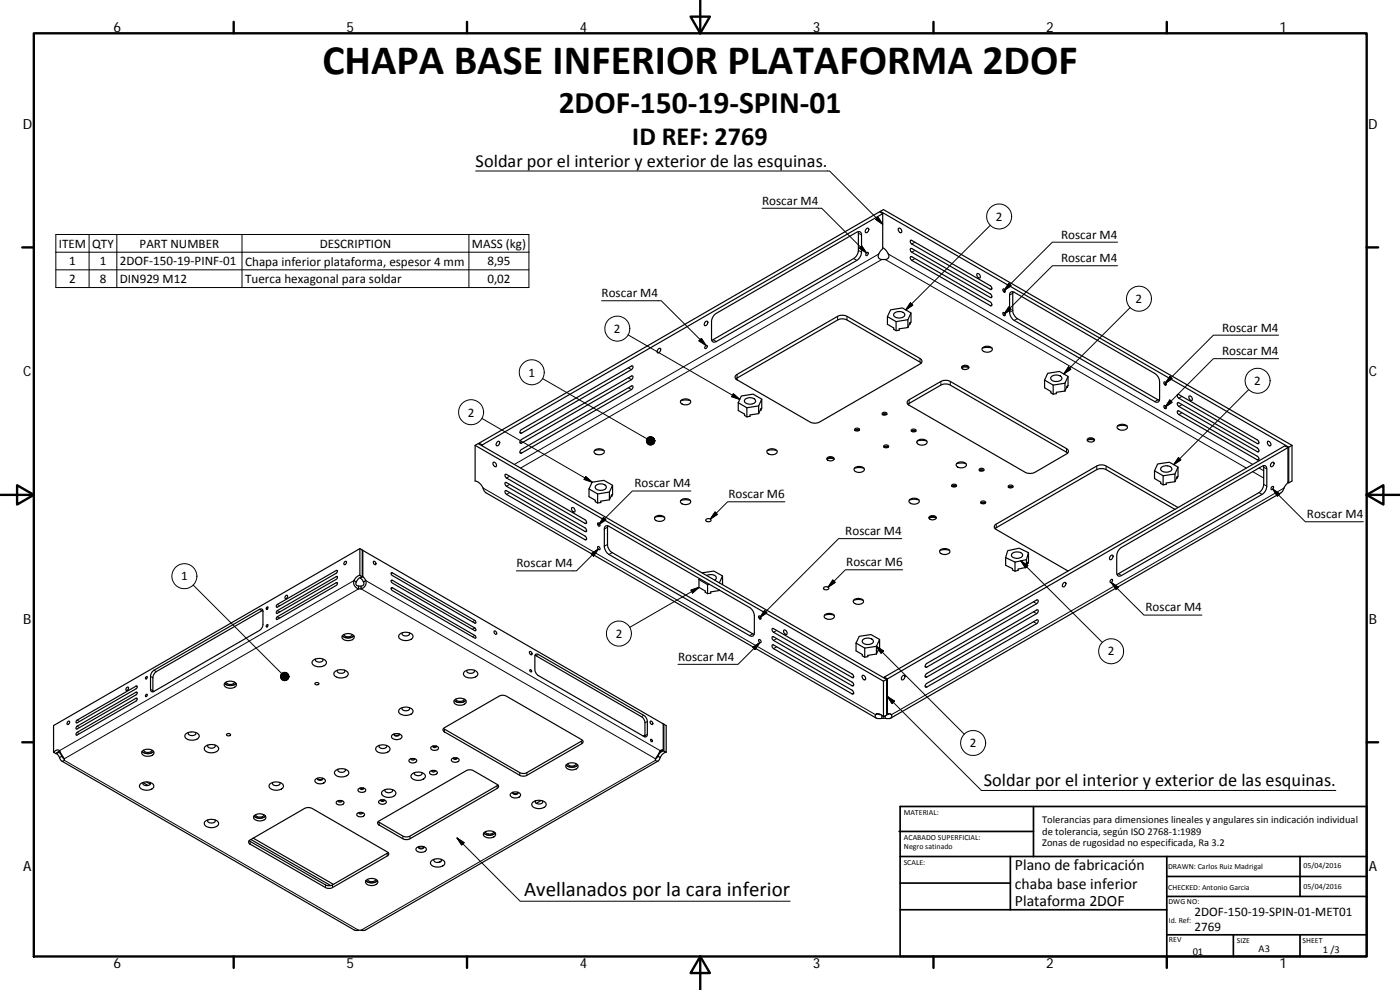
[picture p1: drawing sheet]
<svg xmlns="http://www.w3.org/2000/svg" width="420mm" height="297mm" viewBox="0 0 420 297" stroke-linecap="round" stroke-linejoin="round" font-family="sans-serif">
<g fill="none" stroke="#000" stroke-width=".36">
<path d="M257.5 69.5l.1 5.6a3.2 3.2 0 0 1-1.4 2.5l-42.6 24.5M260 68.6a.48 .48 0 0 1 .8 .1 .48 .48 0 0 1-.2 .7 .52 .52 0 0 1-.9 .3 .52 .52 0 0 1 .2-.9zM260 75.9l.3-.2a.45 .45 0 0 1 .2 .7 .45 .45 0 0 1-.7 .1zM264.2 63.4l.9-.5 122.6 70.7M264.2 63.4v.3M264.2 63.4l122.6 70.8M264.9 64.1l-.9-.6-120.2 69.5M264.9 64.1v10.5l-.9 1a1.3 1.3 0 0 0-.4 1.7 1.3 1.3 0 0 0 1.7 .6 1.17 1.17 0 0 0 1.4-.6 1.17 1.17 0 0 0-.3-1.4l-1.5-1.6M264.9 64.1l-120.2 69.4M269.7 68.5a.72 .72 0 0 1 .8 .4 .72 .72 0 0 1-.3 .9 1.02 1.02 0 0 1-.5-1.3zM273.3 77h.3l23.6 13.6a.61 .61 0 0 1 .5 .5 .61 .61 0 0 1-.3 .7l-23.8-13.7-.3-.4zM273.3 74.6h.4l23.5 13.6a.55 .55 0 0 1 .5 .5 .55 .55 0 0 1-.5 .6l-23.6-13.6-.3-.4z"/>
<path d="M273.3 72.1h.3l23.6 13.6a.53 .53 0 0 1 .5 .6 .53 .53 0 0 1-.5 .5l-23.6-13.6-.4-.7zM211.7 96.5a.48 .48 0 0 1 .8 0 .48 .48 0 0 1-.2 .8 .5 .5 0 0 1-.8 .4 .5 .5 0 0 1 0-.8zM214.5 94.4l42.6-24.7a.88 .88 0 0 1 1.1-.1 .88 .88 0 0 1 .4 .9v5.2a3.1 3.1 0 0 1-1.5 2.4l-42.1 24.4a.88 .88 0 0 1-1.1 .1 .88 .88 0 0 1-.4-1l.1-5.4 .3-1zM266.3 95l1-2 3.5-.6 2.6 1.5-.9 2M266.3 95v2.3l1.9 1.1v.4l.7 .4M266.3 95l2.6 1.5M268.4 94a2.06 2.06 0 0 1 3.1 .4 1.93 1.93 0 0 1-3.3 .1zM268.9 96.5v2.7M272.5 95.9l-3.6 .6M272.5 98.3l-2.6 .4v.4l-1 .1M272.5 95.9v2.4M273 97l.1 .2"/>
<path d="M273.1 97.2v-.4l-.6 1.5M273.4 93.9v2.7l-.3 .6M293.2 82.1a.8 .8 0 0 1 .9 .4 .8 .8 0 0 1-.1 .9 1 1 0 0 1-.8-1.3zM301 86.8a.5 .5 0 0 1 .6 .2 .5 .5 0 0 1-.1 .7l-.4-.3zM301.1 93.8a.48 .48 0 0 1 .6 .3 .48 .48 0 0 1-.4 .6l-.3-.6zM303.3 87.7l.6-.2 .5 .2 42.2 24.4a3.1 3.1 0 0 1 1.4 2.4v5.2a.88 .88 0 0 1-.4 .9 .88 .88 0 0 1-1-.1l-42.2-24.4a3.1 3.1 0 0 1-1.4-2.4v-5.2zM304 87.5l-.1 5.7a3.1 3.1 0 0 0 1.4 2.4l42.6 24.5M197.6 104.7a.44 .44 0 0 1 .6-.1 .44 .44 0 0 1 0 .7 .55 .55 0 0 1-.4 .5 .55 .55 0 0 1-.6-.2zM211.7 103.8l.3-.2a.45 .45 0 0 1 .2 .7 .45 .45 0 0 1-.7 .1zM220.8 112.7l30.6-17.8a3.2 3.2 0 0 1 2.8 0l21.9 12.7a.87 .87 0 0 1 .6 .8 .87 .87 0 0 1-.6 .8l-30.2 17.4a3.1 3.1 0 0 1-2.8 0l-21.9-12.6-.6-.7zM223.6 119.8a2.1 2.1 0 0 1 3.2 .5 1.94 1.94 0 0 1-3.4 0zM228.6 119.8v2.7l-.2 .5"/>
<path d="M276.5 108.9l-22.3-12.9a3.1 3.1 0 0 0-2.8 0l-30.6 17.7M288.6 110.4a1.44 1.44 0 0 1 2.2 0M288.6 110.3h2.1M288.6 110a1.33 1.33 0 0 1 2.2 .3 1.21 1.21 0 0 1-1.2 .6 1.21 1.21 0 0 1-1-.8zM294.8 104.4l1.5-.2 1.4 .2M295 104.3a1.9 1.9 0 0 1 2.8 .5 1.79 1.79 0 0 1-3.1 0zM313.5 114l.9-2 3.6-.6 2.5 1.5-.9 2.1M313.5 114v2.4l1.9 1.1v.4l.7 .4M313.5 114l2.6 1.5M315.5 113a2.08 2.08 0 0 1 3.2 .5 1.95 1.95 0 0 1-3.4 0zM316.1 115.5v2.8M319.6 115l-3.5 .5"/>
<path d="M319.6 117.3l-2.6 .4v.4l-.9 .2M319.6 115v2.3M320.2 116l.1 .2M320.3 116.2v-.4l-.7 1.5M320.5 112.9v2.8l-.2 .5M349.4 114.6a.55 .55 0 0 1 .5 .3 .55 .55 0 0 1-.1 .6 .67 .67 0 0 1-.4-.9zM353.4 118.4h.4l23.5 13.6a.55 .55 0 0 1 .6 .5 .55 .55 0 0 1-.6 .6l-23.5-13.6-.4-.4zM356.9 118.9a.79 .79 0 0 1 .8 .4 .79 .79 0 0 1-.1 .9 1 1 0 0 1-.7-1.3zM142.6 133.6l122.5 70.8M142.6 133.6v10.7a4.2 4.2 0 0 1 2.8 3.2l.4 .3M142.6 133.6l.9-.5 122.6 70.8M143.8 133.2v-.2l.9 .5"/>
<path d="M144.7 133.5v.3M148 138.7a.79 .79 0 0 1 .9 .4 .79 .79 0 0 1-.2 1 .96 .96 0 0 1-.7-1.4zM149.2 132.6a.48 .48 0 0 1 .8 0 .48 .48 0 0 1-.2 .7 .49 .49 0 0 1-.7 .5 .49 .49 0 0 1-.1-.9zM156.2 132.1l33.3-19.3a.5 .5 0 0 1 .5 .5 .5 .5 0 0 1-.4 .5l-33.1 19.2a.39 .39 0 0 1-.5-.2 .39 .39 0 0 1 .2-.6zM156.3 135l33.3-19.3a.6 .6 0 0 1 .4 .7 .6 .6 0 0 1-.5 .5l-33.2 19.1a.54 .54 0 0 1-.3-.5 .54 .54 0 0 1 .3-.5zM156.3 129l33.2-19.2a.49 .49 0 0 1 .6 .5 .49 .49 0 0 1-.5 .5l-33.1 19.2a.39 .39 0 0 1-.5-.2 .39 .39 0 0 1 .2-.5zM178.4 135.2l1.1-.2 1.7 .2M178.6 135a1.91 1.91 0 0 1 2.8 .5 1.77 1.77 0 0 1-3.1 0zM204.3 120.2l1.4-.2 1.5 .2M204.5 120.1a1.92 1.92 0 0 1 2.8 .5 1.79 1.79 0 0 1-3.1 0zM221.6 120.8v2.4l1.8 1v.5l.7 .4M221.6 120.8l2.5 1.5"/>
<path d="M221.6 120.8l.9-2 3.5-.5 2.6 1.5-.9 2M224.1 122.3v2.8M227.7 121.8l-3.6 .5M227.7 124.1l-2.6 .4v.4l-1 .2M227.7 121.8v2.3M228.3 122.8l.1 .2M228.4 123v-.4l-.7 1.5M230.3 135.2l1-.2 1.8 .2M230.4 135a1.95 1.95 0 0 1 2.8 .5 1.78 1.78 0 0 1-3.1 0zM248.2 137.8a1.38 1.38 0 0 1 2.1 0M248.2 137.4a1.21 1.21 0 0 1 2.1 .4 1.29 1.29 0 0 1-2.2-.2zM248.2 137.7h2.1"/>
<path d="M256.5 129.1l.7-.2 .7 .2M256.6 128.7l.1-.1a.61 .61 0 0 1 .8-.2 .61 .61 0 0 1 .3 .8l-.2 .1a.62 .62 0 0 1-.7 .1 .62 .62 0 0 1-.3-.7zM256.6 129.2h1.2M264.8 124.4a1.07 1.07 0 0 1 1.3 0M264.8 123.9a.65 .65 0 0 1 .9-.3 .65 .65 0 0 1 .3 .8 .67 .67 0 0 1-.8 .2 .67 .67 0 0 1-.4-.7zM264.9 124.4h1.2M265.3 134.1a.95 .95 0 0 1 1.2 .1h-1.1M265.3 133.7a.66 .66 0 0 1 .9-.3 .66 .66 0 0 1 .3 .8 .69 .69 0 0 1-.8 .2 .69 .69 0 0 1-.4-.7zM272.4 120.3l10-5.9a3.1 3.1 0 0 1 2.8 0l34.9 20.2a.85 .85 0 0 1 .5 .8 .85 .85 0 0 1-.5 .8l-9.5 5.5a3.3 3.3 0 0 1-2.9 0l-34.9-20.1-.5-.5zM272.5 121.3l9.9-5.8a3.1 3.1 0 0 1 2.8 0l35.2 20.5M273.6 128.9a.77 .77 0 0 1 1.3 .4l-.1 .2a.68 .68 0 0 1-.8 .1 .68 .68 0 0 1-.4-.7zM273.7 129.3l.7-.1 .4 .2h-1.2z"/>
<path d="M275.3 132.3a4.4 4.4 0 0 1 2.8 0M275.4 132.2a1.71 1.71 0 0 1 2.8 .7 1.87 1.87 0 0 1-3-.2zM287.1 139.1l1.4-.2 1.4 .2M287.2 139a1.91 1.91 0 0 1 2.8 .5 1.79 1.79 0 0 1-3.1 0zM326.3 132.1a1.42 1.42 0 0 1 2.2 0M326.4 132h2M326.4 131.8a1.33 1.33 0 0 1 2.1 .2 1.23 1.23 0 0 1-2.2-.1zM335.4 127.8l1.4-.2 1.4 .2M335.5 127.7a1.93 1.93 0 0 1 2.9 .5 1.81 1.81 0 0 1-3.2 0zM349.4 121.7a.53 .53 0 0 1 .5 .3 .53 .53 0 0 1-.1 .6 .64 .64 0 0 1-.4-.9zM353.4 120.8h.4l23.5 13.6a.55 .55 0 0 1 .6 .6 .55 .55 0 0 1-.6 .5l-23.5-13.6-.4-.4zM353.4 123.3h.4l23.5 13.6a.6 .6 0 0 1 .5 .5 .6 .6 0 0 1-.3 .6l-23.7-13.6-.4-.4z"/>
<path d="M379.2 139.7l.1 5.6a3.2 3.2 0 0 1-1.5 2.5l-42.6 24.5M380.4 132.5a.8 .8 0 0 1 .9 .4 .8 .8 0 0 1-.1 .9 .97 .97 0 0 1-.8-1.3zM381.6 138.9a.44 .44 0 0 1 .7-.1 .44 .44 0 0 1 0 .6 .55 .55 0 0 1-.4 .6 .55 .55 0 0 1-.6-.3zM386.5 134.3l-.9-.5-120.2 69.4M386.5 134.3l-120.2 69.4M386.5 134.3v10.5l-2 3M386.8 134.2v10.7M387.7 133.6v10.7l-.9 .6-.3-.3M387.7 133.6l-.9 .6M145.8 147.8l117.2 67.7M151.6 142.4l.4-.1 23.6 13.7a.54 .54 0 0 1 .5 .5 .54 .54 0 0 1-.5 .5l-23.6-13.6-.4-.4zM151.6 144.8h.4l23.6 13.6a.6 .6 0 0 1 .5 .5 .6 .6 0 0 1-.4 .6l-23.7-13.6-.4-.4z"/>
<path d="M151.6 147.2h.4l23.6 13.6a.55 .55 0 0 1 .5 .6 .55 .55 0 0 1-.5 .5l-23.6-13.6a.86 .86 0 0 1-.4-1.1zM171.6 152.3a.81 .81 0 0 1 .8 .5 .81 .81 0 0 1-.1 .9 .99 .99 0 0 1-.7-1.4zM176.8 146.7l.9-2 3.5-.6 2.6 1.5-.9 2M176.8 146.7v2.3l1.9 1.1v.4l.7 .4M176.8 146.7l2.6 1.5M178.8 145.7a2.08 2.08 0 0 1 3.2 .4 1.93 1.93 0 0 1-3.4 .1zM179.4 148.2v2.7M179.4 157a.51 .51 0 0 1 .6 .2 .51 .51 0 0 1-.2 .7l-.3-.3zM181.7 157.9l.4-.2 .7 .2 42.2 24.4a3.1 3.1 0 0 1 1.4 2.4v5.2a.86 .86 0 0 1-.4 .9 .86 .86 0 0 1-1-.1l-42.2-24.3a3.1 3.1 0 0 1-1.4-2.5v-5.4zM182.4 157.8l-.1 5.6a2.98 2.98 0 0 0 1.4 2.4l42.6 24.5M182.9 150l-2.6 .4v.4l-.9 .1M182.9 147.6v2.4"/>
<path d="M182.9 147.6l-3.5 .6M183.5 148.7l.1 .2M183.6 148.9v-.4l-.7 1.5M183.8 145.6v2.7l-.2 .6M196.6 155.2a4.4 4.4 0 0 1 2.8 0M196.7 155a1.73 1.73 0 0 1 2.8 .7 1.89 1.89 0 0 1-3.1-.2zM204.3 150.2a4.4 4.4 0 0 1 2.9 0M204.5 150a1.71 1.71 0 0 1 2.8 .7 1.87 1.87 0 0 1-3.1-.2zM211.9 155.9a.78 .78 0 0 1 .9-.3 .78 .78 0 0 1 .5 .7l-.1 .1a.75 .75 0 0 1-.9 .2 .75 .75 0 0 1-.4-.7zM256.4 140.5l1.1-.2 1.8 .2M256.5 140.4a1.95 1.95 0 0 1 2.9 .4 1.78 1.78 0 0 1-3.1 0zM272.9 150l1.1-.2 1.8 .2"/>
<path d="M273.1 149.9a1.93 1.93 0 0 1 2.8 .5 1.78 1.78 0 0 1-3.1 0zM278.8 155.5a1.44 1.44 0 0 1 2.2 0M278.9 155.1a1.33 1.33 0 0 1 2.1 .3 1.25 1.25 0 0 1-1.2 .6 1.25 1.25 0 0 1-1-.8zM278.9 155.4h2M285.7 145.5a.76 .76 0 0 1 .8-.2 .76 .76 0 0 1 .5 .6l-.1 .1a.69 .69 0 0 1-.8 .1 .69 .69 0 0 1-.4-.6zM287 145.9a.95 .95 0 0 0-1.3 0h1.2M293.9 141.1a1.04 1.04 0 0 1 1.3 0M294 140.7a.74 .74 0 0 1 .7-.2 .74 .74 0 0 1 .6 .6 .7 .7 0 0 1-.9 .4 .7 .7 0 0 1-.4-.8zM294 141.2h1.2M294.3 150.6a.77 .77 0 0 1 .8-.3 .77 .77 0 0 1 .6 .6 .82 .82 0 0 1-1.4-.3zM294.4 150.9l.7-.2 .6 .2M294.5 151h1.1"/>
<path d="M302.6 145.8a.76 .76 0 0 1 .8-.3 .76 .76 0 0 1 .6 .7 .8 .8 0 0 1-.8 .2 .8 .8 0 0 1-.6-.6zM302.6 146.2l.5-.2 .9 .2M302.7 146.2h1.2M346.5 141.3l.9-2.1 3.6-.5 2.5 1.4-.9 2.1M346.5 141.3v2.3l1.8 1.1v.4l.8 .4M346.5 141.3l2.6 1.4M348.5 140.2a2.13 2.13 0 0 1 3.2 .5 2.01 2.01 0 0 1-3.2 .4l-.2-.5zM349.1 142.7v2.8M352.6 152.8l-20.6-11.9a3.2 3.2 0 0 0-2.8 0l-30.6 17.7M352.6 142.2l-3.5 .5M352.6 144.5l-2.6 .4v.4l-.9 .2M352.6 142.2v2.3"/>
<path d="M353.2 143.2l.1 .2M353.3 143.4v-.4l-.7 1.5M353.5 152.3l-21.5-12.5a3.1 3.1 0 0 0-2.8 0l-30.2 17.4a.85 .85 0 0 0-.6 .9 .85 .85 0 0 0 .6 .8l21.5 12.4M353.5 140.1v2.8l-.2 .5M381.8 146l.1-.1a.5 .5 0 0 1 .2 .7 .5 .5 0 0 1-.6 .2zM384.5 147.8l-117.2 67.7M85.8 178.7a.33 .33 0 0 1 .5 0 .33 .33 0 0 1-.1 .5l-.1 .1a.35 .35 0 0 1-.5 .3 .35 .35 0 0 1 0-.6zM103.5 168.5a.33 .33 0 0 1 .5 0 .33 .33 0 0 1-.1 .5 .41 .41 0 0 1-.3 .5 .41 .41 0 0 1-.5-.3 .41 .41 0 0 1 .2-.5zM106.2 174.2a1.98 1.98 0 0 0 1.4 2.5M106.9 174.6a.78 .78 0 0 0 0 .9 .78 .78 0 0 0 .7 .4M107.6 176.7h.8M107.6 175.9v.8"/>
<path d="M108 172.6a2.56 2.56 0 0 0-1.8 1.6l.7 .4M108 164.6l.7 .4v8M108 172.6l.7 .4M108 164.6l-91.9 53.1v8M108 164.6v8M108.2 173.4l.9 1.2M108.2 173.2v.2M108.4 175.9v.8M108.7 173a2.42 2.42 0 0 0-1.8 1.6M108.9 173l.9 1.2M108.9 165.1v7.9M108.9 165.1l-.2 .1"/>
<path d="M108.9 173l-.7 .4M108.9 165.1l90.1 52.1v7.9M109.1 174.6a.89 .89 0 0 1-.1 1.1 .89 .89 0 0 1-1.1 .2h-.3M109.8 174.2l-.7 .4M109.8 174.2a1.97 1.97 0 0 1-1.4 2.5M112.1 168.4a.56 .56 0 0 1 .6 .4 .56 .56 0 0 1-.1 .6 .77 .77 0 0 1-.5-1zM117.4 176.4l.3-.1 24.8 14.3a.4 .4 0 0 1 .4 .5 .4 .4 0 0 1-.4 .4l-24.8-14.3-.3-.4zM117.4 171.9h.3l24.8 14.2a.41 .41 0 0 1 .4 .5 .41 .41 0 0 1-.4 .4l-24.8-14.3-.3-.4zM117.5 174.1l25 14.3a.41 .41 0 0 1 .4 .4 .41 .41 0 0 1-.4 .4l-24.8-14.3-.3-.4zM179.4 164.1a.49 .49 0 0 1 .6 .2 .49 .49 0 0 1-.2 .6l-.3-.2zM209.8 173.9v2.3l1.9 1.1v.4l.7 .4M209.8 173.9l2.6 1.5"/>
<path d="M209.9 173.6l-.1 .3M210.7 171.9l3.5-.6 2.6 1.5-.9 2.1M212.1 172.7a1.96 1.96 0 0 1 2.9 .7l-.5 .7M212.4 175.4v2.7M212.9 175.3l-.5 .1M215.9 177.2l-2.6 .4v.4l-.9 .1M215.9 177v.2M216 177.1l-.1 .1M216.8 172.8v2.6M247.2 176.4a.91 .91 0 0 1 1.5 .2 .9 .9 0 0 1-.8 .4 .9 .9 0 0 1-.7-.6zM282.1 165.1a4.4 4.4 0 0 1 2.9 0M282.2 165a1.95 1.95 0 0 1 2.9 .5 1.79 1.79 0 0 1-3.1 0z"/>
<path d="M301.8 167.3v2.3l2.1 1v.4l.7 .4M301.8 167.3l2.8 1.4M301.8 167.3l.6-2.1 3.4-.7 2.9 1.3-.7 2.1M303.8 166a2.01 2.01 0 0 1 3.1 .6 2.03 2.03 0 0 1-3.3 .1zM304.6 168.7v2.7M308 170.2l-2.4 .6v.4l-1 .2M308 167.9v2.3M308 167.9l-3.4 .8M308.4 169l.1 .1M308.5 169.1v-.4l-.5 1.5M308.7 165.8v2.8l-.2 .5M319.2 174.9a.43 .43 0 0 1 .6-.1 .43 .43 0 0 1 0 .7 .55 .55 0 0 1-.3 .5 .55 .55 0 0 1-.7-.2z"/>
<path d="M333.3 166.8a.43 .43 0 0 1 .7-.2 .43 .43 0 0 1 0 .7 .55 .55 0 0 1-.4 .6 .55 .55 0 0 1-.6-.3zM333.3 174a.32 .32 0 0 1 .5-.1 .32 .32 0 0 1 0 .5l-.3 .4a.39 .39 0 0 1-.4-.4 .39 .39 0 0 1 .2-.4zM336.1 164.6l42.7-24.7a.86 .86 0 0 1 1-.1 .86 .86 0 0 1 .4 .9v5.2a3.1 3.1 0 0 1-1.4 2.4l-42.2 24.4a.86 .86 0 0 1-1 .1 .86 .86 0 0 1-.5-.9v-5.2l.4-1.3zM78.9 183.1l-32 18.4a2.52 2.52 0 0 0-1 1.8v4.3M80 187.5l.2-.1a.32 .32 0 0 1 .2 .5 .32 .32 0 0 1-.5 0zM80 182.2l.2-.1a.33 .33 0 0 1 .2 .5 .33 .33 0 0 1-.5 0zM83 181.6l18.1-10.5a.49 .49 0 0 1 .2 .5 .49 .49 0 0 1-.4 .4l-17.7 10.2-.3-.1zM83 185.3l18.1-10.5a.48 .48 0 0 1 .2 .4 .48 .48 0 0 1-.4 .4l-17.7 10.3-.3-.1zM83.2 183.2l17.9-10.3a.47 .47 0 0 1 .2 .5 .47 .47 0 0 1-.4 .4l-17.7 10.2a.37 .37 0 0 1-.3-.3 .37 .37 0 0 1 .3-.4zM94 198.1a2.71 2.71 0 0 1 4 .7 2.48 2.48 0 0 1-3.8 .8 .86 .86 0 0 1-.2-1.5zM94.8 197.7a.87 .87 0 0 0 .3 .9 .87 .87 0 0 0 1 0 .7 .7 0 0 0 .8-.9M102.8 190.8a2.55 2.55 0 0 0 3.4 0"/>
<path d="M102.9 190.6a2.41 2.41 0 0 1 3.4 .4 1.96 1.96 0 0 1-3 1 .83 .83 0 0 1-.6-.5 .83 .83 0 0 1 .2-.9zM103.2 190.4a1.47 1.47 0 0 0 2.5 0M119.9 190.4a2.88 2.88 0 0 1 4 .3 1.87 1.87 0 0 1-2.6 1.5 1.28 1.28 0 0 1-1.3-.5 1.28 1.28 0 0 1-.1-1.3zM120.7 189.9a.88 .88 0 0 0 .4 .9 .88 .88 0 0 0 1 0 .69 .69 0 0 0 .7-.9M148.3 189.4a.54 .54 0 0 1 .7 .3 .54 .54 0 0 1-.2 .6 .72 .72 0 0 1-.5-.9zM159 195.5a.54 .54 0 0 1 .6 .3 .54 .54 0 0 1-.2 .7l-.4-.5zM160.6 196.6l31.9 18.4a2.3 2.3 0 0 1 1.1 1.9l-.1 4.2M160.7 196.4l.5-.2 .4 .2 31.6 18.2a2.31 2.31 0 0 1 1.1 1.9v3.8a.65 .65 0 0 1-.3 .7 .65 .65 0 0 1-.8-.1l-31.6-18.2a2.35 2.35 0 0 1-1.1-1.8zM227.7 192a.5 .5 0 0 1 .6 .2 .5 .5 0 0 1-.1 .6l-.5-.4zM227.8 184.8a.48 .48 0 0 1 .6 .3 .48 .48 0 0 1-.4 .6l-.3-.4zM231.8 191.1h.3l23.6 13.6a.55 .55 0 0 1 .5 .5 .55 .55 0 0 1-.5 .6l-23.6-13.6a.84 .84 0 0 1-.3-1.1zM231.8 193.5h.3l23.6 13.6a.55 .55 0 0 1 .5 .5 .55 .55 0 0 1-.5 .6l-23.6-13.6a.87 .87 0 0 1-.3-1.1z"/>
<path d="M231.8 188.6h.3l23.6 13.6a.53 .53 0 0 1 .6 .6 .53 .53 0 0 1-.6 .5l-23.6-13.6a.84 .84 0 0 1-.3-1.1zM235.3 189.1a.8 .8 0 0 1 .8 .4 .8 .8 0 0 1-.1 .9 .99 .99 0 0 1-.7-1.3zM247.5 184.6a4.4 4.4 0 0 1 2.8 0M247.6 184.4a1.93 1.93 0 0 1 2.8 .5 1.79 1.79 0 0 1-3.1 0zM256.2 180.1a1.93 1.93 0 0 1 3 .3 1.77 1.77 0 0 1-3.2 0zM256.2 180.1l1-.2 1.8 .2M256.9 193l1-2.1 3.5-.5 2.6 1.5-1 2M256.9 193v2.3l1.9 1.1v.4l.7 .4M256.9 193l2.6 1.5M259 191.9a2.12 2.12 0 0 1 3.1 .5 1.92 1.92 0 0 1-3.3 .1zM259.5 194.5v2.7M263 193.9l-3.5 .6"/>
<path d="M263 196.2l-2.6 .4v.4l-.9 .2M263 193.9v2.3M263.6 194.9l.1 .2M263.7 195.1v-.4l-.7 1.5M264 191.9v2.7l-.3 .5M278 199.2l33.1-19.2a.5 .5 0 0 1 .6 .5 .5 .5 0 0 1-.5 .5l-33.1 19.2a.44 .44 0 0 1-.5-.3 .44 .44 0 0 1 .3-.6zM20.4 216.5l.2-.2a.51 .51 0 0 1 .2 .7 .51 .51 0 0 1-.7 .2zM23 219.8l17.8-10.3a.42 .42 0 0 1 .5 .4 .42 .42 0 0 1-.5 .5l-17.9 10.2-.1-.3zM23 216.2l17.9-10.4a.47 .47 0 0 1 .3 .5 .47 .47 0 0 1-.4 .4l-17.9 10.2zM23 218l17.9-10.4a.45 .45 0 0 1 .3 .5 .45 .45 0 0 1-.4 .4l-17.7 10.2a.37 .37 0 0 1-.4-.3 .37 .37 0 0 1 .3-.4zM38 206.3a.33 .33 0 0 1 .6-.1 .33 .33 0 0 1-.1 .6l-.1 .1a.32 .32 0 0 1-.4 .3 .32 .32 0 0 1-.2-.4zM43.8 203.2l.2-.2a.32 .32 0 0 1 .1 .5 .32 .32 0 0 1-.4 0z"/>
<path d="M43.9 208.4l.1-.1a.32 .32 0 0 1 .1 .5 .32 .32 0 0 1-.4 .1zM45.8 201.4l32.1-18.6a.65 .65 0 0 1 .7 0 .65 .65 0 0 1 .3 .7v3.8a2.22 2.22 0 0 1-1 1.9l-31.7 18.2a.63 .63 0 0 1-.7 .1 .63 .63 0 0 1-.3-.7v-4.1zM56.5 219.8a1.07 1.07 0 0 0 .7 .9 1.07 1.07 0 0 0 1.1-.1l.5-.4-.1-.4M67.4 205a2.61 2.61 0 0 0 3.4 0M67.5 204.9a2.39 2.39 0 0 1 3.5 .4 2.11 2.11 0 0 1-3.4 .7l-.3-.5zM67.8 204.7a1.48 1.48 0 0 0 2.6 0M94.5 205a.6 .6 0 0 1 .7-.3 .6 .6 0 0 1 .4 .6 .62 .62 0 0 1-.6 .2 .62 .62 0 0 1-.5-.5zM100.6 201.4a2.73 2.73 0 0 1 3.9 .7 2.28 2.28 0 0 1-3.3 1.1 1.01 1.01 0 0 1-.9-.6 1.01 1.01 0 0 1 .3-1.2zM101.3 201.1a1.07 1.07 0 0 0 .6 1 1.07 1.07 0 0 0 1.1-.2l.5-.4-.1-.4M120 212.7a2.91 2.91 0 0 1 3.9 .4 1.53 1.53 0 0 1-1.8 1.6 1.93 1.93 0 0 1-2.5-1.4zM120.7 212.3a.88 .88 0 0 0 .4 .9 .88 .88 0 0 0 1 .1 .69 .69 0 0 0 .7-1M133.1 218.6l22.9 13.2a2.38 2.38 0 0 0 2.1 0l16.7-9.7"/>
<path d="M133.2 218.5l16.6-9.6a2.29 2.29 0 0 1 2.1 0l22.7 13a.66 .66 0 0 1 .4 .6 .66 .66 0 0 1-.4 .7l-16.5 9.4a2.38 2.38 0 0 1-2.1 0l-22.6-13-.4-.5zM136.4 210.1a2.52 2.52 0 0 0 3.4 0M136.5 210a2.22 2.22 0 0 1 3.4 .6 2.19 2.19 0 0 1-3.7 0zM136.8 209.8a1.5 1.5 0 0 0 2.5 0M139.5 201.4a2.72 2.72 0 0 1 3.9 .7 2.25 2.25 0 0 1-3.2 1.1 1.02 1.02 0 0 1-1-.6 1.02 1.02 0 0 1 .3-1.2zM140.2 201.1a1.07 1.07 0 0 0 .6 1 1.07 1.07 0 0 0 1.2-.2l.4-.4-.1-.4M195.1 216.5a.52 .52 0 0 1 .7 .2 .52 .52 0 0 1-.1 .7l-.4-.3zM199.2 217.3l-.2 .1M199.2 217.3l.7 .4v8M199.2 217.3v8M258.8 202.7a.79 .79 0 0 1 .8 .4 .79 .79 0 0 1-.1 .9 1.01 1.01 0 0 1-.7-1.3zM262.8 214.4a.86 .86 0 0 0 .1 1.1 .86 .86 0 0 0 1.1 .1l.7-.1"/>
<path d="M263.3 214.2l-.5 .2a1.64 1.64 0 0 1 2.3 .7M263.5 214.1l.9 .3M264.7 215.5h1M264.7 214.6v.9M265.1 204.4v10.7M265.4 203.5v-.3l.9 .5M265.7 214.8v.7M266.1 203.9l-1 .5M266.1 203.9v10.6l-1 .6M266.1 214.1l.2 .1M266.3 214.2h.7l.5 .2M266.3 203.7v10.5"/>
<path d="M266.8 214.1l-.7 .3M267 214.2l.5 .2M267.5 214.4a.85 .85 0 0 1-.1 1.1 .85 .85 0 0 1-1 .1l-.7-.1M270.9 202.8a.44 .44 0 0 1 .6-.1 .44 .44 0 0 1 0 .7 .55 .55 0 0 1-.4 .5 .55 .55 0 0 1-.6-.2zM277.9 202.3l33.2-19.3a.5 .5 0 0 1 .6 .5 .5 .5 0 0 1-.5 .5l-33.2 19.2a.48 .48 0 0 1-.4-.4 .48 .48 0 0 1 .3-.5zM278 205.2l33.1-19.2a.5 .5 0 0 1 .6 .4 .5 .5 0 0 1-.5 .6l-33.1 19.2a.45 .45 0 0 1-.5-.3 .45 .45 0 0 1 .3-.6zM17 226.1l.9 1.2M17 226v.1M17.7 225.5v.2M17.7 225.7l-.7 .4M17.7 225.7l.9 1.2M17.9 227.3l.6 1 .5 .1 .3-.3"/>
<path d="M18 225.4l-1.2 .7-.7-.4a1.16 1.16 0 0 1 1.3-.7 1.16 1.16 0 0 1 .9 1.1l1 1.6M18.5 228.3l87.9 50.8M18.6 226.9l-.7 .4M18.6 226.9l.6 .6M19.3 227.7v.4M42.1 235.3a2.91 2.91 0 0 1 4 .3 1.53 1.53 0 0 1-1.8 1.5 1.91 1.91 0 0 1-2.4-1.4zM42.7 225.4a2.55 2.55 0 0 0 3.4 0M42.8 225.3a2.39 2.39 0 0 1 3.4 .4 1.98 1.98 0 0 1-3 1 .83 .83 0 0 1-.4-1.4zM42.9 234.8l1.5 .9M43 234.8a.87 .87 0 0 0 .3 .9 .87 .87 0 0 0 .9 0 .7 .7 0 0 0 .8-.2 .7 .7 0 0 0 .1-.7M43.1 225.1a1.48 1.48 0 0 0 2.5 0M44 234.6l1.1 .7"/>
<path d="M55.7 220.3a2.7 2.7 0 0 1 4.1 .5 2.47 2.47 0 0 1-3.8 .9l-.5-.6zM61.5 224.1a2.93 2.93 0 0 1 4.1 .3 1.82 1.82 0 0 1-2.6 1.4 1.32 1.32 0 0 1-1.5-1.7zM62.4 223.5a1.07 1.07 0 0 0 .6 1 1.07 1.07 0 0 0 1.2-.2l.4-.5-.1-.3M68 220.3a.59 .59 0 0 1 .7-.2 .59 .59 0 0 1 .4 .5 .6 .6 0 0 1-.6 .2 .6 .6 0 0 1-.5-.5zM81 235.3a2.75 2.75 0 0 1 4.1 .5 2.5 2.5 0 0 1-3.6 1 .96 .96 0 0 1-.5-1.5zM81.8 234.8a.9 .9 0 0 0 .4 .9 .9 .9 0 0 0 1 0 .69 .69 0 0 0 .8-.9M94.8 233.8a1.98 1.98 0 0 1 2.9 .5 1.8 1.8 0 0 1-3.2 0zM95.3 233.6a1.1 1.1 0 0 0 1.6 0M95.3 233.5a.77 .77 0 0 0 .8 .6 .77 .77 0 0 0 .7-.6M100.8 231.2a2.88 2.88 0 0 1 3.8 .4 1.85 1.85 0 0 1-2.5 1.5 1.3 1.3 0 0 1-1.3-.4 1.3 1.3 0 0 1-.2-1.4zM101.5 230.8a1.1 1.1 0 0 0 .7 1 1.1 1.1 0 0 0 1.2-.3l.3-.4-.1-.3M107.6 236.7a1.35 1.35 0 0 1 2.2 .5 1.34 1.34 0 0 1-2.4-.2z"/>
<path d="M108.1 236.5a.54 .54 0 0 0 .5 .4 .54 .54 0 0 0 .5-.4M108.1 236.4h1M113 224.2a2.72 2.72 0 0 1 4.1 .5 2.3 2.3 0 0 1-3.3 1.1 1.06 1.06 0 0 1-.8-1.6zM113.8 223.6a1.07 1.07 0 0 0 .7 1 1.07 1.07 0 0 0 1.1-.1l.4-.4v-.5M114.7 237.4a2.73 2.73 0 0 1 4.1 .5 2.48 2.48 0 0 1-3.8 .9l-.5-.5zM115.6 236.9a.87 .87 0 0 0 .4 .9 .87 .87 0 0 0 .9 0 .67 .67 0 0 0 .7-.2 .67 .67 0 0 0 .1-.7M117.6 220.7a1.94 1.94 0 0 1 3 .3 1.82 1.82 0 0 1-3.1 0zM118.2 220.3a1.04 1.04 0 0 0 1.7 0M118.3 220.2a.77 .77 0 0 0 .8 .7 .77 .77 0 0 0 .7-.7M122.8 228a1.43 1.43 0 0 1 2.3 .3 1.34 1.34 0 0 1-2.4-.1zM123.3 227.6a.56 .56 0 0 0 .6 .4 .56 .56 0 0 0 .5-.4M123.4 227.6h.9"/>
<path d="M123.6 232.3a2.9 2.9 0 0 1 4 .3 1.88 1.88 0 0 1-2.5 1.5 1.31 1.31 0 0 1-1.5-1.8zM124.4 231.8a.87 .87 0 0 0 .4 .9 .87 .87 0 0 0 1 0 .69 .69 0 0 0 .7-.2 .69 .69 0 0 0 .1-.7M129.1 231.4a1.39 1.39 0 0 1 2.2 .5 1.37 1.37 0 0 1-2.4-.2zM129.4 224.1a1.38 1.38 0 0 1 2.2 .4 1.33 1.33 0 0 1-2.3-.1zM129.5 231.2a.55 .55 0 0 0 .6 .4 .55 .55 0 0 0 .5-.4M129.6 231.2h.9M129.9 223.9a.54 .54 0 0 0 .5 .4 .54 .54 0 0 0 .6-.4M130 223.8h.9M135.5 227.8a1.39 1.39 0 0 1 2.3 .3 1.32 1.32 0 0 1-2.3-.1zM136.1 227.4a.54 .54 0 0 0 .5 .5 .54 .54 0 0 0 .5-.5M136.2 227.4h.9M149.5 235.5l-26.5 15.4a2.33 2.33 0 0 1-2.1 0l-7.4-4.4"/>
<path d="M153.4 238a1.71 1.71 0 0 1 2.8 .7 1.88 1.88 0 0 1-3.1-.2zM153.9 237.8a1.04 1.04 0 0 0 1.6 0M153.9 237.7a.77 .77 0 0 0 .8 .7 .77 .77 0 0 0 .7-.7M169.9 229.5a2.53 2.53 0 0 0 3.4 0M170 229.4a2.4 2.4 0 0 1 3.5 .4 2.11 2.11 0 0 1-3.4 .7l-.3-.5zM170.4 229.2a1.46 1.46 0 0 0 2.5 0M193.6 220.5l-.6 .4M195.3 221.9a.36 .36 0 0 1 .4 .2 .36 .36 0 0 1-.2 .4zM196.7 227.7v.4M197.5 226.9l-.7 .6M197.5 226.9l.7 .4M197.5 226.9a2.39 2.39 0 0 1 1.7-1.6l.7 .4a2.26 2.26 0 0 0-1.7 1.6"/>
<path d="M197.5 228.3l-87.9 50.8M198.1 225.4l.2 .1 .7-.4a1.3 1.3 0 0 0-1.4 1.2l-.9 1.4M198.2 227.3l-.7 1-.4 .1-.4-.3M61.5 246.5a2.88 2.88 0 0 1 4.1 .3 1.82 1.82 0 0 1-2.6 1.5 1.32 1.32 0 0 1-1.5-1.8zM62.4 246a1.07 1.07 0 0 0 .6 1 1.07 1.07 0 0 0 1.2-.2l.4-.5-.1-.3M74.8 252.2l22.9 13.3a2.33 2.33 0 0 0 2.1 0l16.7-9.7M74.8 252.2l16.7-9.7a2.38 2.38 0 0 1 2.1 0l22.6 13.1a.64 .64 0 0 1 .5 .6 .64 .64 0 0 1-.5 .6l-16.4 9.5a2.33 2.33 0 0 1-2.1 0l-22.9-13.2-.2-.5zM75.3 251.9l23.9 13.8M76 251.5l24.1 13.8M76.2 244.9a2.61 2.61 0 0 0 3.5 0M76.3 244.7a2.32 2.32 0 0 1 3.5 .4 1.94 1.94 0 0 1-3 1 .8 .8 0 0 1-.6-.5 .8 .8 0 0 1 .1-.9zM76.7 244.5a1.51 1.51 0 0 0 2.5 0"/>
<path d="M101.1 240.5a1.38 1.38 0 0 1 2.1 .4 1.35 1.35 0 0 1-2.3-.2zM101.5 240.2a.55 .55 0 0 0 .6 .5 .55 .55 0 0 0 .5-.5M101.6 240.2h.9M107.2 244.1a1.36 1.36 0 0 1 2.2 .4 1.37 1.37 0 0 1-2.3-.2zM107.7 243.8a.54 .54 0 0 0 .5 .4 .54 .54 0 0 0 .6-.4M107.8 243.8h.9M113.6 246.4l26.3-15.2a2.33 2.33 0 0 1 2.2 0l7.1 4.2a.63 .63 0 0 1 .4 .6 .63 .63 0 0 1-.4 .6l-26.2 15.1a2.33 2.33 0 0 1-2.1 0l-7.3-4.3-.3-.5zM113.8 240.3a1.36 1.36 0 0 1 2.2 .4 1.32 1.32 0 0 1-2.4-.1zM114.3 240a.54 .54 0 0 0 .5 .5 .54 .54 0 0 0 .5-.5M114.3 240h.9M125.1 254.3a1.98 1.98 0 0 1 2.9 .5 1.82 1.82 0 0 1-3.2 0zM125.6 254.1a1.04 1.04 0 0 0 1.6 0"/>
<path d="M125.6 254a.77 .77 0 0 0 .8 .7 .77 .77 0 0 0 .8-.7M129.4 258.4a2.85 2.85 0 0 1 4.1 .3 1.86 1.86 0 0 1-2.6 1.4 1.3 1.3 0 0 1-1.3-.4 1.3 1.3 0 0 1-.2-1.3zM130.3 257.8a.87 .87 0 0 0 .3 .9 .87 .87 0 0 0 1 .1 .71 .71 0 0 0 .8-1M132.3 258.5l-.7 .3M145.2 250a2.58 2.58 0 0 0 3.4 0M145.3 249.8a2.34 2.34 0 0 1 3.4 .4 1.94 1.94 0 0 1-2.9 1 .81 .81 0 0 1-.5-1.4zM145.6 249.6a1.53 1.53 0 0 0 2.6 0M159.8 240.8a2.75 2.75 0 0 1 4.1 .5 2.34 2.34 0 0 1-3.3 1.1 1.06 1.06 0 0 1-.8-1.6zM160.7 240.3a.89 .89 0 0 0 .3 .9 .89 .89 0 0 0 1 0 .69 .69 0 0 0 .7-.2 .69 .69 0 0 0 .1-.7M160.9 240.2l-.3 .2M162.4 240.2l-1.5 .8M106.4 279.1h3.2"/>
<path d="M109.8 264.3a2.4 2.4 0 0 1 3.6 .2 1.98 1.98 0 0 1-3 1l-.6-.5zM109.8 264.2a2.52 2.52 0 0 0 3.5 0M110.3 263.8a1.48 1.48 0 0 0 2.5 0"/>
<circle cx="159.3" cy="201.2" r=".34"/>
</g>
<g fill="none" stroke="#000" stroke-width=".3">
<path d="M142.7 51.3h106.3l15.9 16M16.8 70.4h141.9v15.9h-141.9zM16.8 75.7h141.9M26.7 70.4v15.9M35.1 70.4v15.9M72.6 70.4v15.9M140.7 70.4v15.9M228.7 62.5h17.9l13.4 13.4M256.2 77.6l.9 .5M257.6 70l1 .5M257.6 75.1l1 .6M258.6 73.8l1.4 2.1-2.1-1.4z"/>
<path d="M263.5 65.2l1.4 2.1-2.1-1.5zM263.7 76.2l-109.3 63.1M264.7 77.9l-108.5 62.5M265.7 77.9l108.3 62.5M266.6 76.2l109.4 63.1M274.6 77.6l-1 .5M274.6 75.1l-1 .6M274.6 72.7l-1 .5M297.2 67.6l-25.4 25.4M335.4 79.7h-19.6l-14.5 14.5M335.4 72.7h-19.6l-14.5 14.5M16.8 81h141.9"/>
<path d="M180.6 90.2h17.8l13.5 13.5M251.4 94.9v1.1M254.2 94.9v1.1M273.2 90.9l.7 .7-2.1 1.4zM297.7 91.5l-.5 .2M297.7 89l-.5 .3M297.7 86.6l-.5 .2M302.7 92.1l.8 .7-2.2 1.4zM302.7 85l.8 .7-2.2 1.5zM303.9 93.2l-.9 .5M303.9 88l-.9 .5M305.3 95.6l-.9 .5"/>
<path d="M339.2 92.3l-20 19.9M162.8 113.6l31.4 18M188.5 100.5l33.5 19.3M188.6 116.4l.9 .5M188.6 113.3l.9 .6M188.6 110.4l.9 .5M210.5 101.5l1.4 2.2-2.1-1.4zM214 101.9l1 .6M220.1 118.2l1.9 1.6-2.4-.8zM221.2 112.3v1.1M272.8 119.9v1.1M276.1 107.6v1"/>
<path d="M282.4 114.4v1.1M285.2 114.4v1.1M320.7 110.1l.7 .7-2.2 1.4zM347.5 120l-.9 .5M351.1 112.9l.7 .7-2.1 1.5zM354.7 118.9l-.9 .6M374.8 116.9l-22.6 22.5M383.7 107.6h-19.5l-14.5 14.6M383.7 100.6h-19.5l-14.5 14.5M144.6 125.5l33.1 19.2M156 135.7l.5 .3M156 132.7l.5 .3"/>
<path d="M156 129.7l.5 .3M320.1 134.6v1.1M329.2 139.8v1.1M332 139.8v1.1M351.1 120l.7 .7-2.1 1.5zM353.7 137.3l.7 .7-2.2 1.4zM354.7 121.4l-.9 .5M354.7 123.8l-.9 .6M377.8 132.8l-.5 .3M377.8 135.3l-.5 .2M377.8 137.7l-.5 .3M145 146.4l117.8 68"/>
<path d="M152.9 147.8l-.9 .5M152.9 145.3l-.9 .6M152.9 142.9l-.9 .5M175.8 143l1.9 1.7-2.4-.9zM176.1 159.2l-.5 .3M176.1 156.8l-.5 .2M181.1 155.3l.7 .7-2.1 1.4zM182.3 158.2l-.9 .6M207.3 147.3h-17.5l-10.1 10.1M214.6 153.6l.7 .7-2.1 1.4zM235.6 150.6h-17.2l-5.2 5.1M299 157.2v1.1"/>
<path d="M376 141.5l3.3 1.9M377.8 140.4l1.5 .8M377.8 147.8l1 .5M379.3 140.2l.9 .5M379.3 145.3l.9 .6M382 146.7l9.7 9.8h17.5M382 146.7l2.1 1.5-.7 .7zM385.3 146.4l-117.8 68M58 175.5l26.5 26.6M100.9 171.2l.4 .2M100.9 173l.4 .2M100.9 174.8l.4 .2"/>
<path d="M106.2 174.2l-88.3 51M107.6 176.7l-88.3 51M108.4 176.7l88.3 51M109.8 174.2l88.4 51M117.7 176.3l-.3 .3M117.7 174.1l-.3 .2M117.7 171.9l-.3 .2M176.1 161.7l-.5 .2M177.4 166.2l2.1-1.5-1.4 2.2zM179.5 164.7l-6.5 6.6h-18M182.3 163.4l-.9 .5M183.7 165.8l-.9 .6"/>
<path d="M207.4 177.1l2.4-.9-2 1.7zM209.8 176.2l-20.8 12M249.9 174l.7 .8-2.1 1.4zM270.6 161.6h-18.9l-23.7 23.7M270.9 171h-17.2l-5.2 5.2M306.4 168.3l24.4 24.4M306.4 168.3l2.1 1.4-.7 .7zM333.5 174.8l9.8 9.8h17.4M333.5 174.8l2.1 1.4-.7 .7zM335.6 172.1l1 .6M77.9 182.8l.7 .5M83.2 181.4l.8 .4"/>
<path d="M83.2 183.2l.8 .4M83.2 185l.8 .4M142.5 190.6l-.7 .5M142.5 188.4l-.7 .4M142.5 186.1l-.7 .5M161.6 196.4l-.7 .4M225.9 194.2l2.1-1.4-1.4 2.1zM225.9 190.2l-.9 .5M228 192.8l-6.5 6.5h-18M229.5 183.2l.6 .7-2.1 1.4zM233.1 189.1l-1 .6M233.1 191.6l-1 .6"/>
<path d="M233.1 194.1l-1 .5M263 193.9l26.4 26.4M263 193.9l2.1 1.4-.7 .7zM277.6 199.9l.5 .3M310.2 186.6l.9 .5M310.2 183.6l.9 .5M310.2 180.6l.9 .5M23.1 219.7l.8 .4M23.1 217.9l.8 .4M23.1 216.1l.8 .4M40.8 209.5l.4 .2M40.8 207.7l.4 .2"/>
<path d="M40.8 205.9l.4 .2M45.2 206.8l.7 .4M45.2 202.9l.7 .4M46.2 201.1l.7 .4M133.4 218.8v.8M193.2 214.6l-.7 .4M194.3 216.5l-.7 .4M256.2 203l-.5 .3M256.2 205.5l-.5 .3M256.2 207.9l-.5 .3M266.2 214.1l-.1 .1M266.3 209l28.2 28.2h106.4"/>
<path d="M266.3 209l2.1 1.4-.7 .7zM277.6 205.9l.5 .3M277.6 202.9l.5 .3M18.6 226.9l.3 .2M19.3 228.1l88.3 51M149.2 235.8v.8M156 231.8v.8M158.1 231.8v.8M174.6 222.3v.9M194.3 220.3l-.7 .4M196.7 228.1l-88.3 51M197.5 226.9l-.4 .2"/>
<path d="M75 252.4v.9M113.8 246.7v.8M116.2 256v.8M120.9 250.9v.8M123 250.9v.8M132 258.5l.2 .1M137.1 251.4l19 19h81M137.1 251.4l2.2 1.4-.8 .7zM97.7 265.5v.8M99.8 265.5v.8"/>
<circle cx="299.9" cy="65" r="3.7"/>
<circle cx="185.3" cy="98.6" r="3.7"/>
<circle cx="341.8" cy="89.6" r="3.7"/>
<circle cx="159.6" cy="111.7" r="3.7"/>
<circle cx="377.4" cy="114.3" r="3.7"/>
<circle cx="141.4" cy="123.7" r="3.8"/>
<circle cx="55.3" cy="172.9" r="3.8"/>
<circle cx="185.7" cy="190.1" r="3.7"/>
<circle cx="333.5" cy="195.4" r="3.7"/>
<circle cx="292.1" cy="222.9" r="3.8"/>
</g>
<g fill="none" stroke="#000" stroke-width=".71">
<path d="M10.1 10h400.1v277h-400.1zM70.1 6.6v3.4M140.2 6.6v3.4M207.3 5h5.8l-2.9 5zM210.2 0v10M280.2 6.6v3.4M350.2 6.6v3.4M6.7 74.2h3.4M410.2 74.2h3.4M.2 148.5h9.9M5.1 145.6l5 2.9-5 2.9zM410.2 148.5l5-2.9v5.8z"/>
<path d="M410.2 148.5h9.9M6.7 222.7h3.4M410.2 222.7h3.4M70.1 287v3.4M140.2 287v3.4M210.2 287l2.9 5h-5.8zM210.2 287v10M280.2 287v3.4M350.2 287v3.4"/>
</g>
<g fill="none" stroke="#000" stroke-width=".51">
<path d="M269.8 249.5h40.4M270.1 257h140.1M270.1 242h140.1v45h-140.1zM303.2 257v16M310.2 242v15M350.2 257v30M390.2 257v12M270.1 273h80.1M270.1 265h33.1M350.2 269h60M350.2 263h60M350.2 280.5h60"/>
<path d="M370.2 280.5v6.5M390.2 280.5v6.5"/>
</g>
<g fill="#000" stroke="#000" stroke-width=".3">
<path d="M258.6 73.8l1.4 2.1-2.1-1.4zM263.5 65.2l1.4 2.1-2.1-1.5zM273.2 90.9l.7 .7-2.1 1.4zM302.7 92.1l.8 .7-2.2 1.4zM302.7 85l.8 .7-2.2 1.5zM210.5 101.5l1.4 2.2-2.1-1.4zM220.1 118.2l1.9 1.6-2.4-.8zM320.7 110.1l.7 .7-2.2 1.4zM351.1 112.9l.7 .7-2.1 1.5zM196.4 131.7l.1 .6zM196.2 131.5l.3 .8zM196.1 131.3l.4 1z"/>
<path d="M195.8 131.2l.7 1.1zM195.6 131.1l.9 1.2zM195.3 131l.3 .1 .9 1.2zM195 131h.3l1.2 1.3zM194.8 131.1l.2-.1 1.5 1.3zM194.5 131.2l.3-.1 1.7 1.2zM194.3 131.4l.2-.2 2 1.1zM194.3 131.4l2.2 .9-2.3-.7zM194.2 131.6l2.3 .7-2.5-.4zM194 131.9l2.5 .4-2.5-.2zM194 132.1l2.5 .2-2.5 .1zM194 132.4l2.5-.1-2.5 .4z"/>
<path d="M194 132.7l2.5-.4-2.3 .6zM194.2 132.9l2.3-.6-2.2 .8zM194.3 133.1l2.2-.8-2 1zM194.5 133.3l2-1-1.7 1.2zM194.8 133.5l1.7-1.2-1.5 1.2zM195 133.5l1.5-1.2-1.2 1.2zM196.5 132.3l-.9 1.2h-.3zM196.5 132.3l-.9 1.2zM196.5 132.3l-.7 1.1zM196.5 132.3l-.4 .9zM196.5 132.3l-.3 .7zM196.5 132.3l-.1 .5z"/>
<path d="M196.5 132.3v.3zM351.1 120l.7 .7-2.1 1.5zM353.7 137.3l.7 .7-2.2 1.4zM175.8 143l1.9 1.7-2.4-.9zM181.1 155.3l.7 .7-2.1 1.4zM214.6 153.6l.7 .7-2.1 1.4zM382 146.7l2.1 1.5-.7 .7zM177.4 166.2l2.1-1.5-1.4 2.2zM207.4 177.1l2.4-.9-2 1.7zM249.9 174l.7 .8-2.1 1.4zM306.4 168.3l2.1 1.4-.7 .7zM333.5 174.8l2.1 1.4-.7 .7z"/>
<path d="M225.9 194.2l2.1-1.4-1.4 2.1zM229.5 183.2l.6 .7-2.1 1.4zM263 193.9l2.1 1.4-.7 .7zM86.6 202.5l.1 .5zM86.4 202.2l.3 .8zM86.2 202l.5 1zM86 201.9l.7 1.1zM85.8 201.8l.9 1.2zM85.5 201.7l.3 .1 .9 1.2zM85.2 201.7h.3l1.2 1.3zM85 201.8l.2-.1 1.5 1.3zM84.7 202l.3-.2 1.7 1.2z"/>
<path d="M84.5 202.1l.2-.1 2 1zM84.5 202.1l2.2 .9-2.3-.7zM84.4 202.3l2.3 .7-2.5-.4zM84.2 202.6l2.5 .4-2.5-.2zM84.2 202.8l2.5 .2-2.5 .1zM84.2 203.1l2.5-.1-2.5 .4zM84.2 203.4l2.5-.4-2.3 .6zM84.4 203.6l2.3-.6-2.2 .9zM84.5 203.9l2.2-.9-2 1zM84.7 204l2-1-1.7 1.1zM85 204.1l1.7-1.1-1.5 1.2zM85.2 204.2l1.5-1.2-1.2 1.2z"/>
<path d="M86.7 203l-1.2 1.2zM86.7 203l-.9 1.2zM86.7 203l-.7 1.1zM86.7 203l-.5 .9zM86.7 203l-.3 .8zM86.7 203l-.1 .5zM86.7 203l-.1 .2zM266.3 209l2.1 1.4-.7 .7zM137.1 251.4l2.2 1.4-.8 .7z"/>
</g>
<text font-size="12.6" x="96.7" y="22.1">CHAPA BASE INFERIOR PLATAFORMA 2DOF</text>
<text font-size="9.4" x="167.7" y="33.9">2DOF‐150‐19‐SPIN‐01</text>
<text font-size="7.9" x="189.8" y="43.4">ID REF: 2769</text>
<text font-size="6.3" x="157.3" y="269">Avellanados por la cara inferior</text>
<g font-size="5.5">
<text x="142.7" y="50">Soldar por el interior y exterior de las esquinas.</text>
<text x="295.2" y="235.9">Soldar por el interior y exterior de las esquinas.</text>
</g>
<g font-size="4.7">
<text x="304.6" y="261.2">Plano de fabricación</text>
<text x="304.6" y="266.6">chaba base inferior</text>
<text x="304.6" y="272">Plataforma 2DOF</text>
</g>
<g font-size="4.2">
<text x="34" y="9.6">6</text>
<text x="104" y="9.6">5</text>
<text x="174" y="9.6">4</text>
<text x="244" y="9.6">3</text>
<text x="314" y="9.6">2</text>
<text x="384" y="9.6">1</text>
<text x="6.8" y="38.7">D</text>
<text x="410.6" y="38.7">D</text>
<text x="7" y="112.9">C</text>
<text x="410.8" y="112.9">C</text>
<text x="7" y="187.1">B</text>
<text x="410.8" y="187.1">B</text>
<text x="7" y="261.3">A</text>
<text x="410.8" y="261.3">A</text>
<text x="34" y="290.4">6</text>
<text x="104" y="290.4">5</text>
<text x="174" y="290.4">4</text>
<text x="244" y="290.4">3</text>
<text x="314" y="290.4">2</text>
<text x="384" y="290.4">1</text>
</g>
<g font-size="3.9">
<text x="228.7" y="61.4">Roscar M4</text>
<text x="298.9" y="66.2">2</text>
<text x="318.4" y="71.6">Roscar M4</text>
<text x="17.7" y="74.3">ITEM</text>
<text x="27.7" y="74.3">QTY</text>
<text x="41.9" y="74.3">PART NUMBER</text>
<text x="96" y="74.3">DESCRIPTION</text>
<text x="141.6" y="74.4">MASS (kg)</text>
<text x="20.8" y="79.6">1</text>
<text x="29.9" y="79.6">1</text>
<text x="36" y="79.6">2DOF‐150‐19‐PINF‐01</text>
<text x="73.5" y="79.7">Chapa inferior plataforma, espesor 4 mm</text>
<text x="146.3" y="79.6">8,95</text>
<text x="318.4" y="78.7">Roscar M4</text>
<text x="20.8" y="84.9">2</text>
<text x="29.9" y="84.9">8</text>
<text x="36" y="84.9">DIN929 M12</text>
<text x="73.5" y="85">Tuerca hexagonal para soldar</text>
<text x="146.3" y="84.9">0,02</text>
<text x="180.6" y="89.2">Roscar M4</text>
<text x="340.8" y="90.9">2</text>
<text x="184.3" y="99.9">2</text>
<text x="366.8" y="99.5">Roscar M4</text>
<text x="366.8" y="106.6">Roscar M4</text>
<text x="158.6" y="113">1</text>
<text x="376.4" y="115.5">2</text>
<text x="140.4" y="125">2</text>
<text x="190.4" y="146.2">Roscar M4</text>
<text x="218.6" y="149.5">Roscar M6</text>
<text x="392.2" y="155.5">Roscar M4</text>
<text x="253.7" y="160.5">Roscar M4</text>
<text x="155" y="170.2">Roscar M4</text>
<text x="253.9" y="169.9">Roscar M6</text>
<text x="54.3" y="174.1">1</text>
<text x="343.8" y="183.5">Roscar M4</text>
<text x="184.8" y="191.3">2</text>
<text x="332.5" y="196.7">2</text>
<text x="203.5" y="198.2">Roscar M4</text>
<text x="291" y="224.2">2</text>
<text x="358.5" y="274.9">2DOF‐150‐19‐SPIN‐01‐MET01</text>
<text x="358.5" y="279.4">2769</text>
</g>
<g font-size="3.1">
<text x="312.8" y="246.8">Tolerancias para dimensiones lineales y angulares sin indicación individual</text>
<text x="312.8" y="250.4">de tolerancia, según ISO 2768‐1:1989</text>
<text x="312.8" y="254">Zonas de rugosidad no especificada, Ra 3.2</text>
<text x="357.9" y="286.4">01</text>
<text x="377.7" y="285.6">A3</text>
<text x="397" y="285.9">1 /3</text>
</g>
<g font-size="2.4">
<text x="271.2" y="244.4">MATERIAL:</text>
<text x="271.3" y="251.9">ACABADO SUPERFICIAL:</text>
<text x="271.3" y="254.6">Negro satinado</text>
<text x="271.2" y="259.7">SCALE:</text>
<text x="350.6" y="260.8">DRAWN: Carlos Ruiz Madrigal</text>
<text x="391.2" y="260.6">05/04/2016</text>
<text x="350.6" y="267">CHECKED: Antonio Garcia</text>
<text x="391.2" y="266.6">05/04/2016</text>
<text x="350.7" y="271.4">DWG NO:</text>
<text x="350.8" y="276.8">Id. Ref:</text>
<text x="350.8" y="282.8">REV</text>
<text x="371.2" y="282.9">SIZE</text>
<text x="390.9" y="282.9">SHEET</text>
</g>
</svg>
